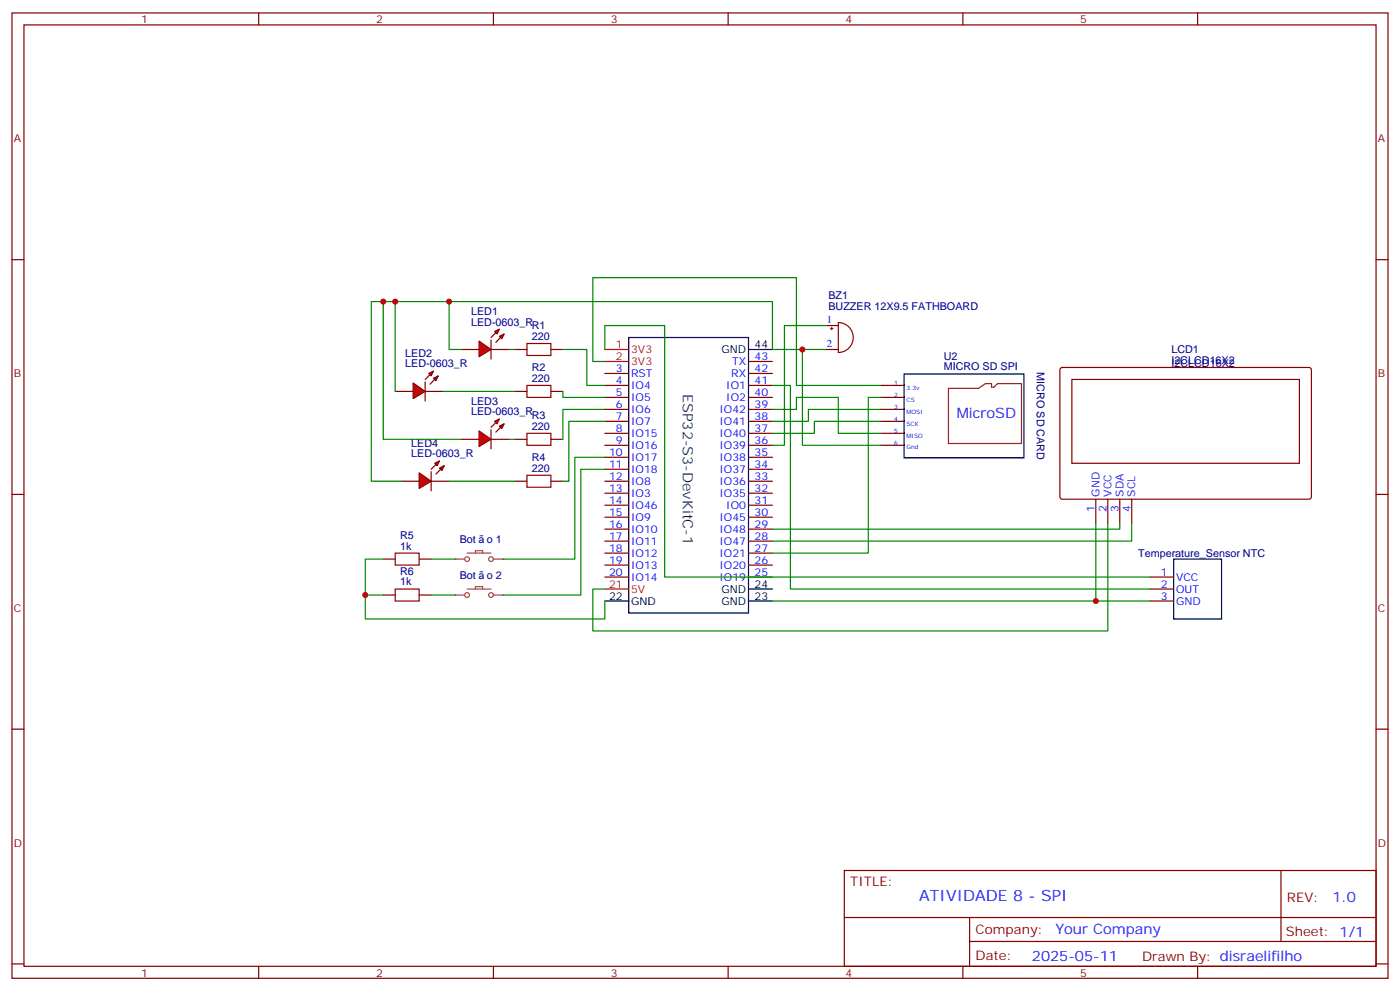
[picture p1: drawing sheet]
<svg xmlns="http://www.w3.org/2000/svg" width="412mm" height="292mm" viewBox="0 0 412 292" stroke-linecap="round" stroke-linejoin="round" font-family="sans-serif">
<g fill="none" stroke="#870000" stroke-width=".35">
<path d="M3.5 3.8h405.4v284.3h-405.4zM7.1 7.3h398.2v277.3h-398.2zM76.2 3.8v3.5M145.3 3.8v3.5M214.5 3.8v3.5M283.6 3.8v3.5M352.8 3.8v3.5M3.5 76.5h3.6M405.3 76.5h3.6M178.2 110h7M178.2 113.5h7M178.2 117.1h7"/>
<path d="M220.5 106.5h7M220.5 110h7M220.5 113.5h7M220.5 117.1h7M178.2 120.6h7M178.2 124.1h7M178.2 127.6h7M178.2 131.2h7M178.2 134.7h7M178.2 138.2h7M220.5 120.6h7M220.5 124.1h7"/>
<path d="M220.5 127.6h7M220.5 131.2h7M220.5 134.7h7M220.5 138.2h7M3.5 145.6h3.6M178.2 141.7h7M178.2 145.3h7M178.2 148.8h7M178.2 152.3h7M178.2 155.9h7M178.2 159.4h7M220.5 141.7h7"/>
<path d="M220.5 145.3h7M220.5 148.8h7M220.5 152.3h7M220.5 155.9h7M220.5 159.4h7M405.3 145.6h3.6M178.2 162.9h7M178.2 166.4h7M178.2 170h7M220.5 162.9h7M220.5 166.4h7M220.5 170h7"/>
<path d="M3.5 214.8h3.6M405.3 214.8h3.6M248.7 256.4h156.6v28.2h-156.6zM377.3 256.4v20.9M248.7 270.2h156.5M285.6 277.3h119.6M285.6 270.2v14.2M3.5 283.9h3.6M76.2 284.6v3.5M145.3 284.6v3.5M214.5 284.6v3.5M283.6 284.6v3.5"/>
<path d="M352.8 284.6v3.5M405.3 283.9h3.6"/>
</g>
<path d="M185.2 99.4h35.3v81.2h-35.3zM220.5 102.9h7M178.2 177h7M220.5 173.5h7M220.5 177h7" fill="none" stroke="#000" stroke-width=".35"/>
<path d="M178.2 106.5h7M178.2 102.9h7M178.2 173.5h7" fill="none" stroke="#f00" stroke-width=".35"/>
<g fill="#f00" stroke="#870000" stroke-width=".35">
<path d="M141.1 100.5l3.5 2.4-3.5 2.2z"/>
<path d="M144.6 100.1v5.7z"/>
</g>
<g fill="#870000" stroke="#870000" stroke-width=".35">
<path d="M144.6 99.4l1.4-1.4z"/>
<path d="M146 100.8l1.5-1.4z"/>
</g>
<g fill="#f00" stroke="#870000" stroke-width=".35">
<path d="M145.7 97.6l1.4-.7-.7 1.5z"/>
<path d="M147.1 99.1l1.4-.7-.7 1.4z"/>
</g>
<path d="M135.8 102.9h5.3M144.6 102.9h5.3" fill="none" stroke="#870000" stroke-width=".35"/>
<g fill="#f00" stroke="#870000" stroke-width=".35">
<path d="M121.7 112.8l3.5 2.5-3.5 2.1z"/>
<path d="M125.2 112.5v5.6z"/>
</g>
<g fill="#870000" stroke="#870000" stroke-width=".35">
<path d="M125.2 111.8l1.4-1.5z"/>
<path d="M126.6 113.2l1.5-1.4z"/>
</g>
<g fill="#f00" stroke="#870000" stroke-width=".35">
<path d="M126.3 110l1.4-.7-.7 1.4z"/>
<path d="M127.7 111.4l1.4-.7-.7 1.4z"/>
</g>
<path d="M116.4 115.3h5.3M125.2 115.3h5.3" fill="none" stroke="#870000" stroke-width=".35"/>
<g fill="#f00" stroke="#870000" stroke-width=".35">
<path d="M141.1 126.9l3.5 2.5-3.5 2.1z"/>
<path d="M144.6 126.6v5.6z"/>
</g>
<g fill="#870000" stroke="#870000" stroke-width=".35">
<path d="M144.6 125.9l1.4-1.4z"/>
<path d="M146 127.3l1.5-1.4z"/>
</g>
<g fill="#f00" stroke="#870000" stroke-width=".35">
<path d="M145.7 124.1l1.4-.7-.7 1.4z"/>
<path d="M147.1 125.5l1.4-.7-.7 1.4z"/>
</g>
<path d="M135.8 129.4h5.3M144.6 129.4h5.3" fill="none" stroke="#870000" stroke-width=".35"/>
<g fill="#f00" stroke="#870000" stroke-width=".35">
<path d="M123.5 139.3l3.5 2.4-3.5 2.2z"/>
<path d="M127 138.9v5.7z"/>
</g>
<g fill="#870000" stroke="#870000" stroke-width=".35">
<path d="M127 138.2l1.4-1.4z"/>
<path d="M128.4 139.6l1.4-1.4z"/>
</g>
<g fill="#f00" stroke="#870000" stroke-width=".35">
<path d="M128.1 136.5l1.4-.8-.7 1.5z"/>
<path d="M129.5 137.9l1.4-.7-.7 1.4z"/>
</g>
<g fill="none" stroke="#870000" stroke-width=".35">
<path d="M151.7 102.9h3.5M151.7 115.3h3.5M162.3 102.9h3.5M162.3 115.3h3.5M151.7 129.4h3.5M162.3 129.4h3.5M118.2 141.7h5.3M127 141.7h5.3M151.7 141.7h3.5M162.3 141.7h3.5M112.9 164.7h3.5M112.9 175.3h3.5"/>
<path d="M123.5 164.7h3.5M123.5 175.3h3.5"/>
</g>
<path d="M155.2 101.2h7.1v3.5h-7.1zM155.2 113.5h7.1v3.6h-7.1zM155.2 127.6h7.1v3.6h-7.1zM155.2 140h7.1v3.5h-7.1zM116.4 162.9h7.1v3.5h-7.1zM116.4 173.5h7.1v3.5h-7.1z" fill="none" stroke="#a10000" stroke-width=".35"/>
<path d="M112.9 88.8h-3.5v52.9h8.8M116.4 88.8h-3.5v40.6h22.9M132.3 88.8h-15.9v26.5M130.5 115.3h21.2M135.8 102.9h-3.5v-14.1h95.2v14.1h15.9M149.9 102.9h1.8M165.8 102.9h7.1v10.6h5.3M165.8 115.3v1.8h12.4M149.9 129.4h1.8M178.2 120.6h-12.4v8.8M178.2 124.1h-10.6v17.6h-1.8M132.3 141.7h19.4" fill="none" stroke="#008700" stroke-width=".35"/>
<g fill="none" stroke="#a64a4a" stroke-width=".35">
<path d="M134.1 164.7h2.8M137.6 162.9h7M140.1 162.9v-.7h2.1v.7M145.3 164.7h2.9"/>
<circle cx="137.6" cy="164.7" r=".71"/>
<circle cx="144.6" cy="164.7" r=".71"/>
</g>
<g fill="#a64a4a">
<circle cx="148.2" cy="164.7" r=".18"/>
<circle cx="134.1" cy="164.7" r=".18"/>
</g>
<g fill="none" stroke="#a64a4a" stroke-width=".35">
<path d="M134.1 175.3h2.8M137.6 173.5h7M140.1 173.5v-.7h2.1v.7M145.3 175.3h2.9"/>
<circle cx="137.6" cy="175.3" r=".71"/>
<circle cx="144.6" cy="175.3" r=".71"/>
</g>
<g fill="#a64a4a">
<circle cx="148.2" cy="175.3" r=".18"/>
<circle cx="134.1" cy="175.3" r=".18"/>
</g>
<g fill="none" stroke="#008700" stroke-width=".35">
<path d="M243.4 95.9h-12.3v35.3h-3.6M178.2 102.9v-7h17.6v74.1h142.9M178.2 106.5h-3.6v-24.7h60v31.7h24.7M227.5 113.5h5.3v60h105.9M236.4 102.9v28.3h22.9M259.3 117.1h-3.5v45.8h-28.3M178.2 134.7h-8.9v30h-21.1M178.2 138.2h-7.1v37.1h-22.9M227.5 120.6h7.1v-3.5h12.3v10.5h12.4M259.3 124.1h-19.4v3.5h-12.4M259.3 120.6h-21.2v3.5h-10.6M322.8 154.1v22.9h-95.3"/>
<path d="M326.3 154.1v31.7h-151.7v-12.3h3.6M329.8 154.1v1.8h-102.3M333.4 154.1v5.3h-105.9M112.9 175.3h-5.3v7h70.6v-5.3M112.9 164.7h-5.3v10.6M127 175.3h7.1M127 164.7h7.1M322.8 177h15.9"/>
</g>
<g fill="none" stroke="#870000" stroke-width=".35">
<path d="M243.4 95.9h3.5M243.4 102.9h3.5M259.3 117.1h7M259.3 113.5h7M312.4 108.4l.5-.2 73 .1 .4 .6-.1 37.7-.6 .4h-73l-.4-.7v-37.4zM315.7 111.8h67.1v24.7h-67.1zM259.3 131.2h7M259.3 127.6h7M259.3 124.1h7M259.3 120.6h7M322.8 147v7.1M326.3 147v7.1"/>
<path d="M329.8 147v7.1M333.4 147v7.1M338.7 170h7M338.7 173.5h7M338.7 177h7"/>
</g>
<path d="M266.3 110.2h35.3v24.7h-35.3zM345.7 164.7h14.1v17.6h-14.1z" fill="none" stroke="#000" stroke-width=".35"/>
<path d="M244.7 96.8h.7M245 96.4v.7M246.9 95a4.4 4.4 0 0 1 4.4 4.4 4.4 4.4 0 0 1-4.4 4.4z" fill="none" stroke="#a10000" stroke-width=".35"/>
<path d="M279.4 114.4h8.8l2.1-1.4h1.8v1h.7l1-1h7.1v17.6h-21.5z" fill="none" stroke="#8c2424" stroke-width=".35"/>
<g fill="#c00">
<circle cx="132.3" cy="88.8" r=".88"/>
<circle cx="116.4" cy="88.8" r=".88"/>
<circle cx="112.9" cy="88.8" r=".88"/>
<circle cx="107.6" cy="175.3" r=".88"/>
<circle cx="322.8" cy="177" r=".88"/>
<circle cx="236.4" cy="102.9" r=".88"/>
</g>
<text font-size="4.6" fill="#00f" x="270.8" y="265.4">ATIVIDADE 8 - SPI</text>
<text font-size="4.2" fill="#333" x="201.2" y="116" transform="rotate(90 201.2 116)">ESP32-S3-DevKitC-1</text>
<g font-size="4.2" fill="#00f">
<text x="281.9" y="123.1">MicroSD</text>
<text x="392.5" y="265.7">1.0</text>
<text x="310.9" y="275.2">Your Company</text>
<text x="304" y="283">2025-05-11</text>
</g>
<g font-size="3.9" fill="#800">
<text x="250.5" y="261">TITLE:</text>
<text x="379.1" y="265.7">REV:</text>
<text x="287.4" y="275.2">Company:</text>
<text x="378.7" y="275.8">Sheet: 1/1</text>
<text x="287.4" y="282.9">Date:</text>
<text x="336.4" y="282.9">Drawn By: disraelifilho</text>
</g>
<g font-size="3.2" fill="#800">
<text x="41.6" y="6.8">1</text>
<text x="110.8" y="6.8">2</text>
<text x="179.9" y="6.8">3</text>
<text x="249.1" y="6.8">4</text>
<text x="318.2" y="6.8">5</text>
<text x="4.1" y="41.9">A</text>
<text x="405.9" y="41.9">A</text>
<text x="4.1" y="111.1">B</text>
<text x="405.9" y="111.1">B</text>
<text x="4.1" y="180.2">C</text>
<text x="405.9" y="180.2">C</text>
<text x="4.1" y="249.3">D</text>
<text x="405.9" y="249.3">D</text>
<text x="41.6" y="287.6">1</text>
<text x="110.8" y="287.6">2</text>
<text x="179.9" y="287.6">3</text>
<text x="249.1" y="287.6">4</text>
<text x="318.2" y="287.6">5</text>
</g>
<g font-size="3.2" fill="#000080">
<text x="244" y="88.1">BZ1</text>
<text x="138.8" y="95.9">LED-0603_R</text>
<text x="138.8" y="92.7">LED1</text>
<text x="244" y="91.3">BUZZER 12X9.5 FATHBOARD</text>
<text x="156.6" y="100.1">220</text>
<text x="156.6" y="96.9">R1</text>
<text x="119.4" y="105.1">LED2</text>
<text x="278" y="105.9">U2</text>
<text x="345" y="107.2">I2CLCD16X2</text>
<text x="345" y="104">LCD1</text>
<text x="119.4" y="108.2">LED-0603_R</text>
<text x="156.6" y="112.5">220</text>
<text x="156.6" y="109.3">R2</text>
<text x="278" y="109.1">MICRO SD SPI</text>
<text x="305.4" y="109.7" transform="rotate(90 305.4 109.7)">MICRO SD CARD</text>
<text x="138.8" y="119.2">LED3</text>
<text x="138.8" y="122.3">LED-0603_R</text>
<text x="156.6" y="123.4">R3</text>
<text x="121.1" y="131.5">LED4</text>
<text x="156.6" y="126.6">220</text>
<text x="121.1" y="134.7">LED-0603_R</text>
<text x="156.6" y="135.7">R4</text>
<text x="156.6" y="138.9">220</text>
<text x="117.8" y="161.9">1k</text>
<text x="117.8" y="158.6">R5</text>
<text x="135.4" y="159.8">Bot</text>
<text x="143.4" y="159.8">o 1</text>
<text x="335.3" y="164">Temperature_Sensor NTC</text>
<text x="117.8" y="172.4">1k</text>
<text x="117.8" y="169.2">R6</text>
<text x="135.4" y="170.4">Bot</text>
<text x="143.4" y="170.4">o 2</text>
</g>
<g font-size="3.2" fill="#00f">
<text x="243.6" y="95.2">1</text>
<text x="215.6" y="107.5">TX</text>
<text x="222.2" y="106.1">43</text>
<text x="243.6" y="102.2">2</text>
<text x="181.4" y="113.2">4</text>
<text x="181.4" y="109.6">3</text>
<text x="185.9" y="111.1">RST</text>
<text x="215.4" y="111.1">RX</text>
<text x="222.2" y="109.6">42</text>
<text x="222.2" y="113.2">41</text>
<text x="181.4" y="116.7">5</text>
<text x="185.9" y="118.1">IO5</text>
<text x="185.9" y="114.6">IO4</text>
<text x="213.9" y="114.6">IO1</text>
<text x="213.9" y="118.1">IO2</text>
<text x="222.2" y="116.7">40</text>
<text x="181.4" y="123.8">7</text>
<text x="181.4" y="120.2">6</text>
<text x="185.9" y="125.2">IO7</text>
<text x="185.9" y="121.6">IO6</text>
<text x="211.9" y="121.6">IO42</text>
<text x="211.9" y="125.2">IO41</text>
<text x="222.2" y="120.2">39</text>
<text x="222.2" y="123.8">38</text>
<text x="181.4" y="130.8">9</text>
<text x="181.4" y="127.3">8</text>
<text x="185.9" y="128.7">IO15</text>
<text x="211.9" y="128.7">IO40</text>
<text x="222.2" y="127.3">37</text>
<text x="222.2" y="130.8">36</text>
<text x="179.4" y="137.9">11</text>
<text x="179.4" y="134.3">10</text>
<text x="185.9" y="135.7">IO17</text>
<text x="185.9" y="132.2">IO16</text>
<text x="211.9" y="132.2">IO39</text>
<text x="211.9" y="135.7">IO38</text>
<text x="222.2" y="134.3">35</text>
<text x="222.2" y="137.9">34</text>
<text x="179.4" y="141.4">12</text>
<text x="185.9" y="142.8">IO8</text>
<text x="185.9" y="139.3">IO18</text>
<text x="211.9" y="139.3">IO37</text>
<text x="211.9" y="142.8">IO36</text>
<text x="222.2" y="141.4">33</text>
<text x="179.4" y="148.4">14</text>
<text x="179.4" y="144.9">13</text>
<text x="185.9" y="149.9">IO46</text>
<text x="185.9" y="146.3">IO3</text>
<text x="211.9" y="146.3">IO35</text>
<text x="213.9" y="149.9">IO0</text>
<text x="222.2" y="144.9">32</text>
<text x="222.2" y="148.4">31</text>
<text x="323.8" y="146.3" transform="rotate(-90 323.8 146.3)">GND</text>
<text x="327.4" y="146.3" transform="rotate(-90 327.4 146.3)">VCC</text>
<text x="330.9" y="146.3" transform="rotate(-90 330.9 146.3)">SDA</text>
<text x="334.4" y="146.3" transform="rotate(-90 334.4 146.3)">SCL</text>
<text x="179.4" y="155.5">16</text>
<text x="179.4" y="152">15</text>
<text x="185.9" y="153.4">IO9</text>
<text x="211.9" y="153.4">IO45</text>
<text x="222.2" y="152">30</text>
<text x="222.2" y="155.5">29</text>
<text x="322.4" y="150.8" transform="rotate(-90 322.4 150.8)">1</text>
<text x="326" y="150.8" transform="rotate(-90 326 150.8)">2</text>
<text x="329.5" y="150.8" transform="rotate(-90 329.5 150.8)">3</text>
<text x="333" y="150.8" transform="rotate(-90 333 150.8)">4</text>
<text x="179.4" y="159">17</text>
<text x="185.9" y="160.4">IO11</text>
<text x="185.9" y="156.9">IO10</text>
<text x="211.9" y="156.9">IO48</text>
<text x="211.9" y="160.4">IO47</text>
<text x="222.2" y="159">28</text>
<text x="179.4" y="166.1">19</text>
<text x="179.4" y="162.6">18</text>
<text x="185.9" y="167.5">IO13</text>
<text x="185.9" y="164">IO12</text>
<text x="211.9" y="164">IO21</text>
<text x="211.9" y="167.5">IO20</text>
<text x="222.2" y="162.6">27</text>
<text x="222.2" y="166.1">26</text>
<text x="179.4" y="169.6">20</text>
<text x="185.9" y="171">IO14</text>
<text x="211.9" y="171">IO19</text>
<text x="222.2" y="169.6">25</text>
<text x="341.9" y="169.6">1</text>
<text x="341.9" y="173.1">2</text>
<text x="346.4" y="171">VCC</text>
<text x="341.9" y="176.7">3</text>
<text x="346.4" y="174.6">OUT</text>
<text x="346.4" y="178.1">GND</text>
</g>
<g font-size="3.2" fill="#f00">
<text x="181.4" y="106.1">2</text>
<text x="181.4" y="102.6">1</text>
<text x="185.9" y="107.5">3V3</text>
<text x="185.9" y="104">3V3</text>
<text x="179.4" y="173.1">21</text>
<text x="185.9" y="174.6">5V</text>
</g>
<g font-size="3.2">
<text x="212.5" y="104">GND</text>
<text x="222.2" y="102.6">44</text>
<text x="222.2" y="173.1">24</text>
<text x="179.4" y="176.7">22</text>
<text x="185.9" y="178.1">GND</text>
<text x="212.5" y="174.6">GND</text>
<text x="212.5" y="178.1">GND</text>
<text x="222.2" y="176.7">23</text>
</g>
<g font-size="1.8" fill="#00f">
<text x="263.4" y="113.3">1</text>
<text x="263.4" y="116.9">2</text>
<text x="267" y="118.3">CS</text>
<text x="267" y="114.8">3.3v</text>
<text x="263.4" y="123.9">4</text>
<text x="263.4" y="120.4">3</text>
<text x="267" y="125.3">SCK</text>
<text x="267" y="121.8">MOSI</text>
<text x="263.4" y="131">6</text>
<text x="263.4" y="127.5">5</text>
<text x="267" y="128.9">MISO</text>
<text x="267" y="132.4">Gnd</text>
</g>
</svg>
